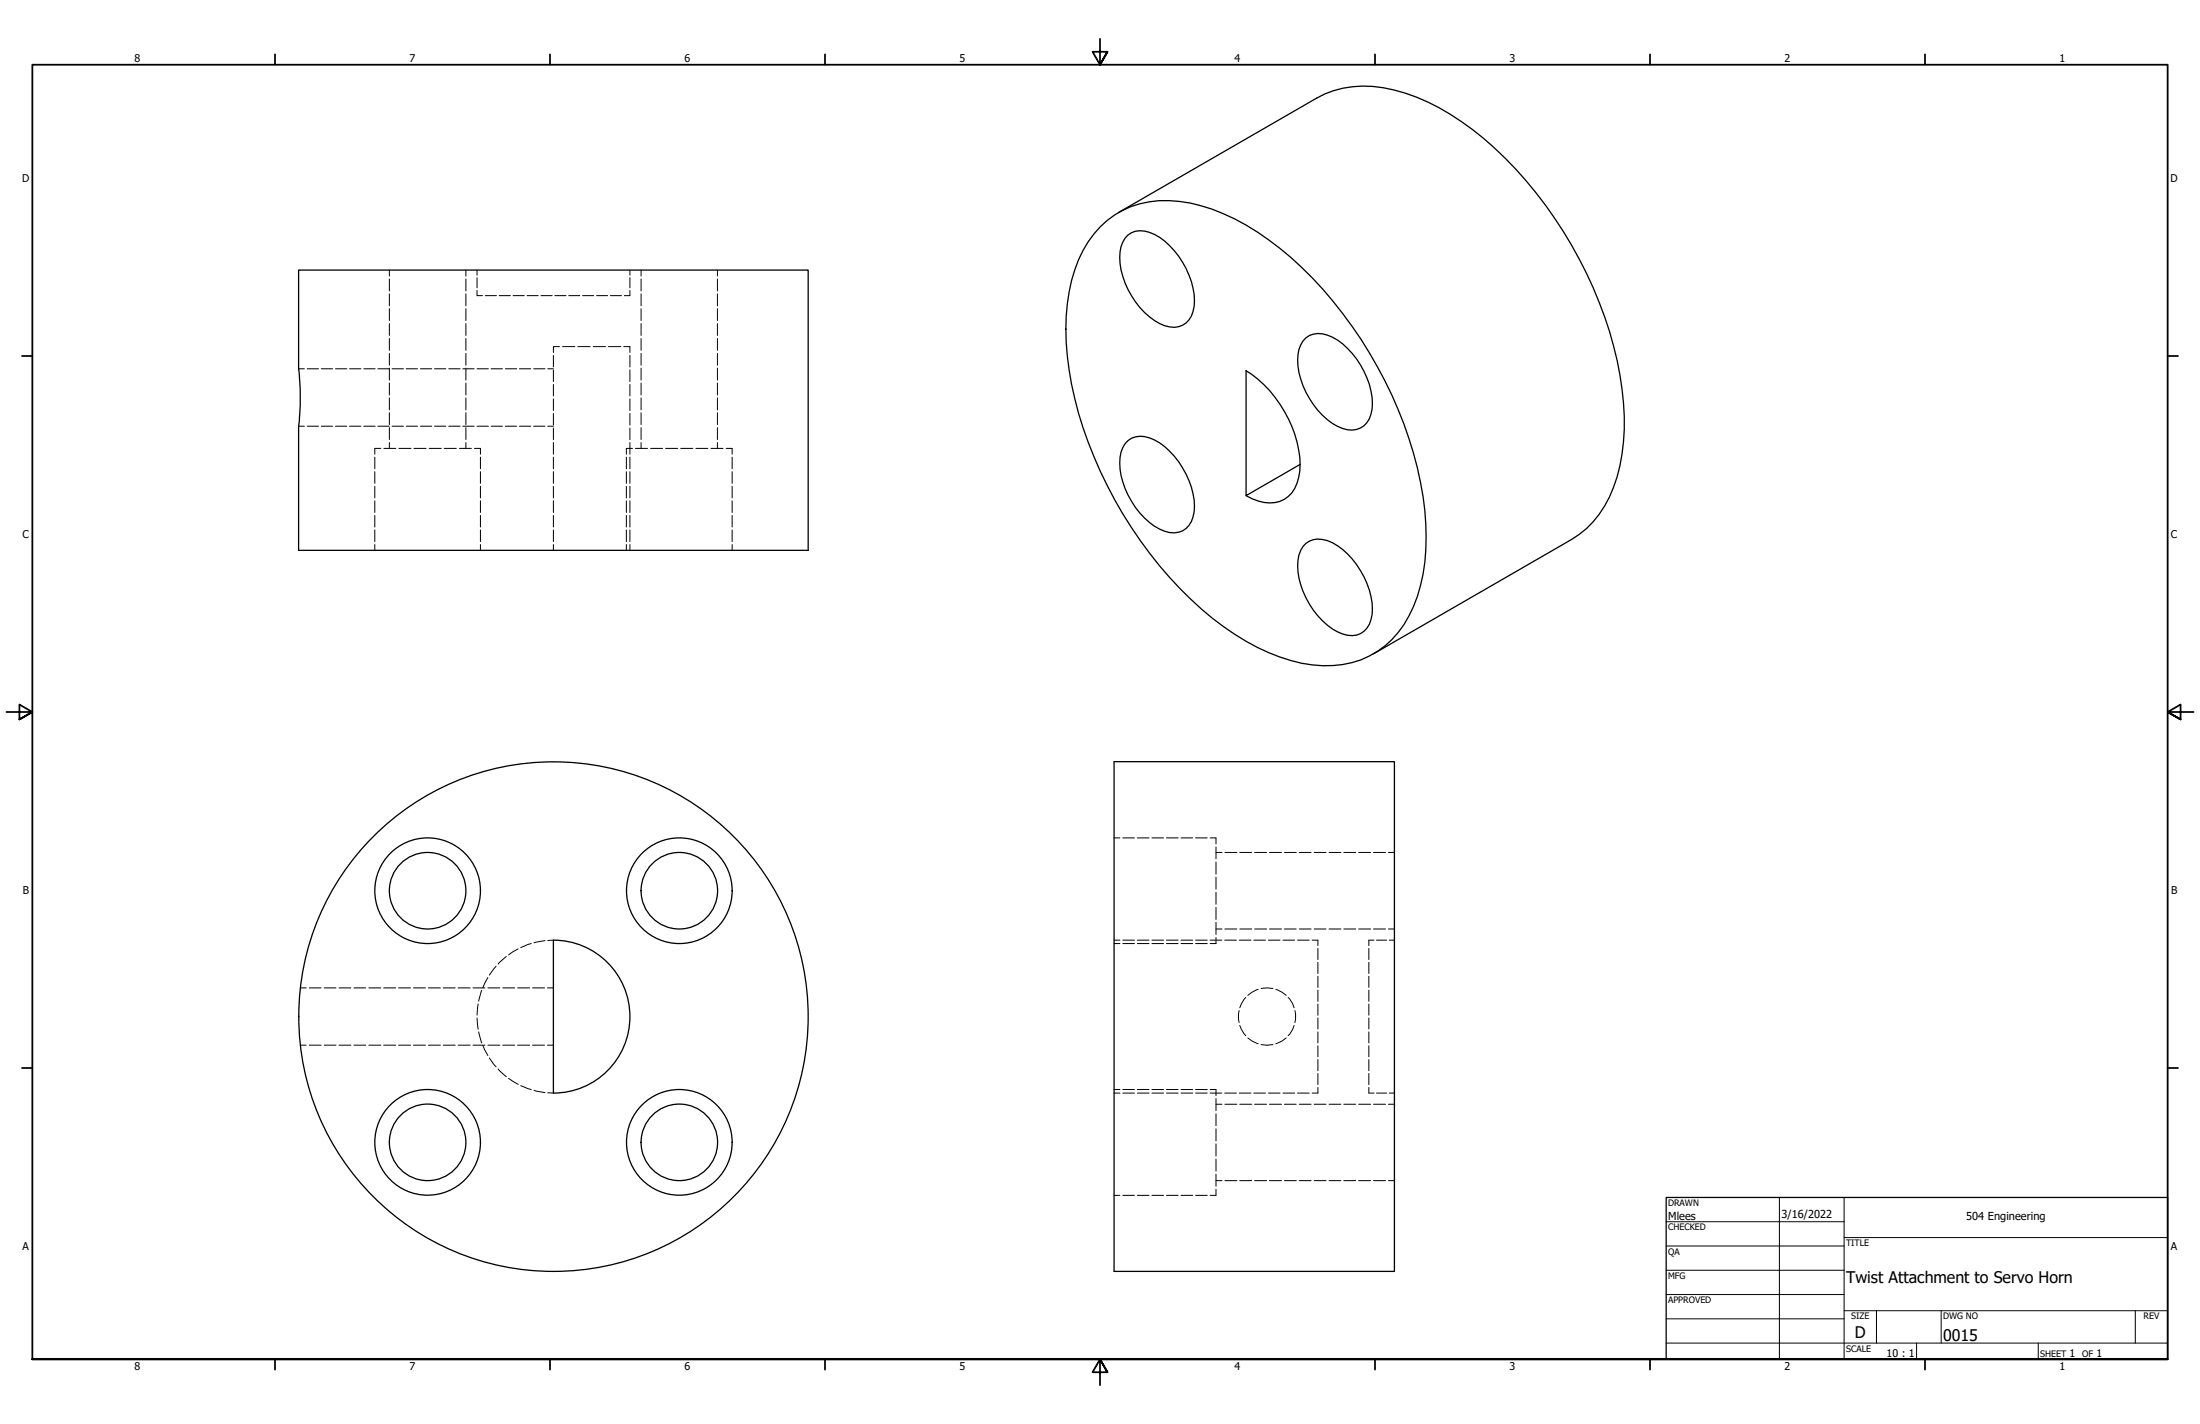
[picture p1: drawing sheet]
<svg xmlns="http://www.w3.org/2000/svg" width="864mm" height="559mm" viewBox="0 0 864 559" stroke-linecap="round" stroke-linejoin="round" font-family="sans-serif">
<!-- layer: Hidden (ANSI) -->
<g fill="none" stroke="#000" stroke-width=".39">
<path d="M152.8 106v2.3M152.8 109.5v4.7M152.8 115.3v4.7M182.9 106v2.3M182.9 109.5v4.7M182.9 115.3v4.7M187.3 114v2h2.1M187.3 106v2M187.3 109v4M190.5 116h4.4M196 116h4.3M201.4 116h4.4"/>
<path d="M206.9 116h4.4M212.3 116h4.4M217.8 116h4.4M223.3 116h4.3M228.7 116h4.3M234.2 116h4.3M239.6 116h4.4M247.3 114v2h-2.3M247.3 106v2M247.3 109v4M251.7 106v2.3M251.7 109.5v4.7"/>
<path d="M251.7 115.3v4.7M281.6 106v2.3M281.6 109.5v4.7M281.6 115.3v4.7M152.8 121.2v4.6M152.8 127v4.6M152.8 132.8v4.7M152.8 138.7v4.6M182.9 121.2v4.6M182.9 127v4.6M182.9 132.8v4.7M182.9 138.7v4.6"/>
<path d="M217.2 139.4v4.6M219.6 136h-2.4v2.3M220.9 136h4.8M226.8 136h4.8M232.9 136h4.8M238.8 136h4.8M244.9 136h2.4v2.3M247.3 139.4v4.6M251.7 121.2v4.6M251.7 127v4.6M251.7 132.8v4.7M251.7 138.7v4.6"/>
<path d="M281.6 121.2v4.6M281.6 127v4.6M281.6 132.8v4.7M281.6 138.7v4.6M117.2 144.7h2.2M120.6 144.7h4.4M126.1 144.7h4.5M131.7 144.7h4.4M137.2 144.7h4.5M142.8 144.7h4.5M148.3 144.7h4.5M152.8 144.5v4.7"/>
<path d="M152.8 150.3v4.7M152.8 156.1v4.7M153.9 144.7h4.5M159.4 144.7h4.5M165 144.7h4.5M170.6 144.7h4.4M176.1 144.7h4.5M181.7 144.7h4.4M182.9 144.5v4.7M182.9 150.3v4.7M182.9 156.1v4.7M187.3 144.7h4.4"/>
<path d="M192.8 144.7h4.4M198.4 144.7h4.4M203.9 144.7h4.4M209.5 144.7h4.4M215 144.7h2.2M217.2 145.2v4.5M217.2 150.9v4.5M217.2 156.5v4.6M247.3 145.2v4.5M247.3 150.9v4.5M247.3 156.5v4.6M251.7 144.5v4.7"/>
<path d="M251.7 150.3v4.7M251.7 156.1v4.7M281.6 144.5v4.7M281.6 150.3v4.7M281.6 156.1v4.7M117.2 167.3h2.2M120.6 167.3h4.4M126.1 167.3h4.5M131.7 167.3h4.4M137.2 167.3h4.5M142.8 167.3h4.5M147.1 179.4v4.6"/>
<path d="M148.3 167.3h4.5M149.5 176h-2.4v2.2M150.7 176h4.7M152.8 162v4.6M152.8 167.8v4.7M152.8 173.7v2.3M153.9 167.3h4.5M156.6 176h4.8M159.4 167.3h4.5M162.5 176h4.8M165 167.3h4.5M168.5 176h4.7"/>
<path d="M170.6 167.3h4.4M174.4 176h4.7M176.1 167.3h4.5M180.3 176h4.7M181.7 167.3h4.4M182.9 162v4.6M182.9 167.8v4.7M182.9 173.7v2.3M186.2 176h2.4v2.2M187.3 167.3h4.4M188.6 179.4v4.6M192.8 167.3h4.4"/>
<path d="M198.4 167.3h4.4M203.9 167.3h4.4M209.5 167.3h4.4M215 167.3h2.2M217.2 162.2v4.6M217.2 168v4.5M217.2 173.7v4.5M217.2 179.4v4.6M245.9 179.4v4.6M247.3 162.2v4.6M247.3 168v4.5M247.3 173.7v4.5"/>
<path d="M247.3 179.4v4.6M248.3 176h-2.4v2.2M249.4 176h4.8M251.7 162v4.6M251.7 167.8v4.7M251.7 173.7v2.3M255.4 176h4.7M261.3 176h4.8M267.2 176h4.8M273.2 176h4.7M279.1 176h4.7M281.6 162v4.6"/>
<path d="M281.6 167.8v4.7M281.6 173.7v2.3M285.1 176h2.3v2.2M287.4 179.4v4.6M147.1 185.1v4.6M147.1 190.8v4.6M147.1 196.5v4.6M188.6 185.1v4.6M188.6 190.8v4.6M188.6 196.5v4.6M217.2 185.1v4.6M217.2 190.8v4.6"/>
<path d="M217.2 196.5v4.6M245.9 185.1v4.6M245.9 190.8v4.6M245.9 196.5v4.6M247.3 185.1v4.6M247.3 190.8v4.6M247.3 196.5v4.6M287.4 185.1v4.6M287.4 190.8v4.6M287.4 196.5v4.6M147.1 202.2v4.6M147.1 208v4.5"/>
<path d="M147.1 213.7v2.3M188.6 202.2v4.6M188.6 208v4.5M188.6 213.7v2.3M217.2 202.2v4.6M217.2 208v4.5M217.2 213.7v2.3M245.9 202.2v4.6M245.9 208v4.5M245.9 213.7v2.3M247.3 202.2v4.6M247.3 208v4.5"/>
<path d="M247.3 213.7v2.3M287.4 202.2v4.6M287.4 208v4.5M287.4 213.7v2.3M437.3 328.8h2.3M440.8 328.8h4.5M446.5 328.8h4.5M452.2 328.8h4.6M457.9 328.8h4.6M463.6 328.8h4.6M469.3 328.8h4.6M475 328.8h2.3v2.4"/>
<path d="M477.3 332.4v4.7M477.3 338.3v4.7M477.3 334.5h2.4M480.8 334.5h4.7M486.7 334.5h4.7M492.5 334.5h4.7M498.3 334.5h4.7M504.2 334.5h4.6M510 334.5h4.7M515.9 334.5h4.6M521.7 334.5h4.7M527.5 334.5h4.7"/>
<path d="M533.3 334.5h4.7M539.2 334.5h4.7M545 334.5h2.4M477.3 344.2v4.7M477.3 350.1v4.7M477.3 356v4.8M194.8 379.2l-2.7 3.5M198.8 375.3l-3.3 3M203.4 372.4l-3.8 2.3M208.5 370.3l-4.1 1.6M213.9 369.1l-4.3 .9M217.2 368.9l-2.2 .2"/>
<path d="M437.3 370.3h2.3M437.3 368.9h2.3M440.8 370.3h4.5M440.8 368.9h4.5M446.5 370.3h4.5M446.5 368.9h4.5M452.2 370.3h4.6M452.2 368.9h4.6M457.9 370.3h4.6M457.9 368.9h4.6M463.6 370.3h4.6M463.6 368.9h4.6"/>
<path d="M469.3 370.3h4.6M469.3 368.9h4.6M475 368.9h4.6M477.3 361.9v4.8M477.3 367.9v2.4h-2.3M477.3 364.6h2.4M480.8 368.9h4.5M480.8 364.6h4.7M486.5 368.9h4.5M486.7 364.6h4.7M492.2 368.9h4.6M492.5 364.6h4.7"/>
<path d="M497.9 368.9h4.6M498.3 364.6h4.7M503.6 368.9h4.6M504.2 364.6h4.6M509.3 368.9h4.6M510 364.6h4.7M515 368.9h2.3v2.2M515.9 364.6h4.6M517.3 372.2v4.4M517.3 377.6v4.4M521.7 364.6h4.7M527.5 364.6h4.7"/>
<path d="M533.3 364.6h4.7M537.3 372.2v4.4M537.3 377.6v4.4M539.2 364.6h4.7M539.4 368.9h-2.1v2.2M540.3 368.9h4M545 364.6h2.4M545.3 368.9h2.1M117.9 387.7h2.3M121.4 387.7h4.6M127.3 387.7h4.6M133.1 387.7h4.6"/>
<path d="M138.9 387.7h4.7M144.8 387.7h4.7M150.6 387.7h4.7M156.5 387.7h4.7M162.3 387.7h4.7M168.1 387.7h4.7M174 387.7h4.7M179.8 387.7h4.7M185.7 387.7h4.7M187.3 399.5l.4 4.4M187.7 394l-.4 4.3M189.1 388.6l-1.2 4.3"/>
<path d="M191.5 383.6l-2 4M191.5 387.7h4.7M197.4 387.7h4.7M203.2 387.7h4.7M209 387.7h4.7M214.9 387.7h2.3M486.4 396.6l-.2 1.3 .2 3.4M489 391.4l-1.7 2.5-.6 1.6M493.9 388.2l-2.5 1.2-1.6 1.2M495 387.9l2.3-.2 2.4 .2M500.8 388.2l2.5 1.2 1.6 1.2M505.7 391.4l1.7 2.5 .6 1.6"/>
<path d="M508.3 396.6l.3 1.3-.3 3.4M517.3 383.1v4.4M517.3 388.6v4.3M517.3 394v4.4M517.3 399.5v4.3M537.3 383.1v4.4M537.3 388.6v4.3M537.3 394v4.4M537.3 399.5v4.3M117.9 410.1h2.3M121.4 410.1h4.6M127.3 410.1h4.6"/>
<path d="M133.1 410.1h4.6M138.9 410.1h4.7M144.8 410.1h4.7M150.6 410.1h4.7M156.5 410.1h4.7M162.3 410.1h4.7M168.1 410.1h4.7M174 410.1h4.7M179.8 410.1h4.7M185.7 410.1h4.7M187.9 404.9l1.2 4.4M189.5 410.3l2 3.9"/>
<path d="M191.5 410.1h4.7M192.1 415.2l2.7 3.5M195.5 419.5l3.3 3M197.4 410.1h4.7M203.2 410.1h4.7M209 410.1h4.7M214.9 410.1h2.3M486.7 402.4l.6 1.5 1.7 2.5M489.8 407.3l1.6 1.2 2.5 1.1M495 409.9l2.3 .2 2.4-.2M504.9 407.3l-1.6 1.2-2.5 1.1M508 402.4l-.6 1.5-1.7 2.5"/>
<path d="M517.3 404.9v4.4M517.3 410.4v4.3M517.3 415.8v4.4M537.3 404.9v4.4M537.3 410.4v4.3M537.3 415.8v4.4M199.6 423.2l3.8 2.3M204.4 426l4.1 1.5M209.6 427.9l4.3 .9M215 428.8l2.2 .1M437.3 427.5h2.3M437.3 428.9h2.3"/>
<path d="M440.8 427.5h4.5M440.8 428.9h4.5M446.5 427.5h4.5M446.5 428.9h4.5M452.2 427.5h4.6M452.2 428.9h4.6M457.9 427.5h4.6M457.9 428.9h4.6M463.6 427.5h4.6M463.6 428.9h4.6M469.3 427.5h4.6M469.3 428.9h4.6"/>
<path d="M475 427.5h2.3v2.5M475 428.9h4.6M477.3 431.1v4.8M477.3 437.1v4.7M477.3 433.3h2.4M480.8 428.9h4.5M480.8 433.3h4.7M486.5 428.9h4.5M486.7 433.3h4.7M492.2 428.9h4.6M492.5 433.3h4.7M497.9 428.9h4.6"/>
<path d="M498.3 433.3h4.7M503.6 428.9h4.6M504.2 433.3h4.6M509.3 428.9h4.6M510 433.3h4.7M515.9 433.3h4.6M517.3 426.7v2.2h-2.3M517.3 421.3v4.3M521.7 433.3h4.7M527.5 433.3h4.7M533.3 433.3h4.7M537.3 421.3v4.3"/>
<path d="M537.3 426.7v2.2h2.1M539.2 433.3h4.7M540.3 428.9h4M545 433.3h2.4M545.3 428.9h2.1M477.3 443v4.7M477.3 448.9v4.7M477.3 454.9v4.6M437.3 469.1h2.3M440.8 469.1h4.5M446.5 469.1h4.5M452.2 469.1h4.6"/>
<path d="M457.9 469.1h4.6M463.6 469.1h4.6M469.3 469.1h4.6M477.3 460.8v4.7M477.3 466.7v2.4h-2.3M477.3 463.3h2.4M480.8 463.3h4.7M486.7 463.3h4.7M492.5 463.3h4.7M498.3 463.3h4.7M504.2 463.3h4.6M510 463.3h4.7"/>
<path d="M515.9 463.3h4.6M521.7 463.3h4.7M527.5 463.3h4.7M533.3 463.3h4.7M539.2 463.3h4.7M545 463.3h2.4"/>
</g>
<!-- layer: Visible (ANSI) -->
<g fill="none" stroke="#000" stroke-width=".51">
<path d="M431.9 89a35.7 35.7 0 0 1 31.2-9.9 79.8 79.8 0 0 1 39.2 18.3 163.5 163.5 0 0 1 56.3 97.4 86 86 0 0 1-2.2 39.3 38.6 38.6 0 0 1-22.2 24.9 46.3 46.3 0 0 1-31.9-1.2 110.3 110.3 0 0 1-43.3-31.3 166.9 166.9 0 0 1-38.4-75.8 90 90 0 0 1 1.3-44.8 43.7 43.7 0 0 1 10-16.9zM439.1 83.4l77.8-44.9a40.6 40.6 0 0 1 30.3-3.2 88.1 88.1 0 0 1 35.2 19 164.2 164.2 0 0 1 53.5 92.8 84.8 84.8 0 0 1-2.5 44 39.1 39.1 0 0 1-16.5 20.6l-77.8 44.9M442.8 92.2a9.4 9.4 0 0 1 10.4-.2 32.2 32.2 0 0 1 15.7 26 9.5 9.5 0 0 1-6.2 10.2 13.6 13.6 0 0 1-11.5-3.9 31.6 31.6 0 0 1-11.5-25.5 10.6 10.6 0 0 1 3.1-6.6zM117.2 106h200v110h-200l.2-50.1a99.8 99.8 0 0 0-.2-21.2zM512.6 132.6a9.2 9.2 0 0 1 10.4-.3 32.2 32.2 0 0 1 15.7 26 9.5 9.5 0 0 1-6.2 10.2 13.8 13.8 0 0 1-11.4-3.8 31.8 31.8 0 0 1-11.6-25.6 10.2 10.2 0 0 1 3.1-6.5zM442.8 172.9a9.2 9.2 0 0 1 10.4-.2 32.5 32.5 0 0 1 15.7 25.9 9.5 9.5 0 0 1-6.2 10.3 13.8 13.8 0 0 1-11.5-3.9 31.8 31.8 0 0 1-11.5-25.5 10.2 10.2 0 0 1 3.1-6.6zM510.3 182.2l-21.2 12.3v-49a47.1 47.1 0 0 1 21.2 36.7 16.4 16.4 0 0 1-4.6 12.6 12.7 12.7 0 0 1-14.2 .9l-2.4-1.2M512.6 213.2a9.2 9.2 0 0 1 10.4-.2 32.5 32.5 0 0 1 15.7 26 9.7 9.7 0 0 1-6.2 10.2 14.2 14.2 0 0 1-11.4-3.8 31.8 31.8 0 0 1-11.6-25.6 10.2 10.2 0 0 1 3.1-6.6zM437.3 298.9h110.1v200h-110.1zM217.3 368.9a30 30 0 0 1 30 30 30 30 0 0 1-30 30z"/>
<circle cx="167.9" cy="349.5" r="20.7"/>
<circle cx="167.9" cy="349.5" r="15"/>
<circle cx="266.7" cy="349.5" r="20.7"/>
<circle cx="266.7" cy="349.5" r="15"/>
<circle cx="217.3" cy="398.9" r="100"/>
<circle cx="167.9" cy="448.3" r="20.7"/>
<circle cx="167.9" cy="448.3" r="15"/>
<circle cx="266.7" cy="448.3" r="20.7"/>
<circle cx="266.7" cy="448.3" r="15"/>
</g>
<!-- layer: Border (ANSI) -->
<g fill="none" stroke="#000" stroke-width=".7">
<path d="M431.8 15.2v10.2l-2.9-5.1h5.8l-2.9 5.1 2.9-5.1M107.9 21.3v4.1M215.9 21.3v4.1M323.8 21.3v4.1M539.8 21.3v4.1M647.7 21.3v4.1M755.6 21.3v4.1M8.6 139.7h4.1M850.9 139.7h4.1M2.5 279.4h10.2l-5.1-2.9v5.8l5.1-2.9-5.1 2.9M861.1 279.4h-10.2l5.1-2.9v5.8l-5.1-2.9 5.1 2.9M8.6 419.1h4.1"/>
<path d="M850.9 419.1h4.1M12.7 533.4v-508h838.2v508h-838.2h838.2M107.9 533.4v4.1M215.9 533.4v4.1M323.8 533.4v4.1M434.7 538.5l-2.9-5.1 2.9 5.1h-5.8l2.9-5.1v10.2M539.8 533.4v4.1M647.7 533.4v4.1M755.6 533.4v4.1"/>
</g>
<!-- layer: Title (ANSI) -->
<g fill="none" stroke="#000" stroke-width=".39">
<path d="M654 479.4h69.9M698.5 469.9v63.5M723.9 469.9v63.5M654 488.9h69.9M654 498.5h69.9M723.9 485.6h127M654 508h69.9M654 517.5h69.9M723.9 514.3h127M736.6 514.3v12.7M762 514.3v12.7M838.2 514.3v12.7"/>
<path d="M654 527h196.9M752.3 527v6.4M800.1 527v6.4"/>
</g>
<path d="M654 469.9h196.9v63.5h-196.9z" fill="none" stroke="#000" stroke-width=".51"/>
<g font-size="6.3">
<text x="724.7" y="503.4">Twist Attachment to Servo Horn</text>
<text x="728.1" y="524.9">D</text>
<text x="762.8" y="526.2">0015</text>
</g>
<g font-size="4.3">
<text x="654.8" y="478.6">Mlees</text>
<text x="699.3" y="478">3/16/2022</text>
<text x="771.8" y="478.9">504 Engineering</text>
</g>
<g font-size="4.2">
<text x="52.8" y="24.4">8</text>
<text x="160.8" y="24.4">7</text>
<text x="268.7" y="24.4">6</text>
<text x="376.7" y="24.4">5</text>
<text x="484.6" y="24.4">4</text>
<text x="592.6" y="24.4">3</text>
<text x="700.5" y="24.4">2</text>
<text x="808.5" y="24.4">1</text>
<text x="8.8" y="71.4">D</text>
<text x="852" y="71.4">D</text>
<text x="8.9" y="211.1">C</text>
<text x="852.2" y="211.1">C</text>
<text x="9" y="350.8">B</text>
<text x="852.2" y="350.8">B</text>
<text x="8.9" y="490.5">A</text>
<text x="852.2" y="490.5">A</text>
<text x="740.6" y="532.6">10 : 1</text>
<text x="812.4" y="532.6">1</text>
<text x="823" y="532.6">1</text>
<text x="52.8" y="537.5">8</text>
<text x="160.8" y="537.5">7</text>
<text x="268.7" y="537.5">6</text>
<text x="376.7" y="537.5">5</text>
<text x="484.6" y="537.5">4</text>
<text x="592.6" y="537.5">3</text>
<text x="700.5" y="537.5">2</text>
<text x="808.5" y="537.5">1</text>
</g>
<g font-size="3.5">
<text x="654.8" y="473.2">DRAWN</text>
<text x="654.8" y="482.8">CHECKED</text>
<text x="724.7" y="488.9">TITLE</text>
<text x="654.8" y="492.3">QA</text>
<text x="654.8" y="501.8">MFG</text>
<text x="654.8" y="511.4">APPROVED</text>
<text x="726.7" y="517.7">SIZE</text>
<text x="762.8" y="517.7">DWG NO</text>
<text x="841.4" y="517.7">REV</text>
<text x="724.7" y="530.4">SCALE</text>
<text x="800.9" y="532.6">SHEET</text>
<text x="817.4" y="532.6">OF</text>
</g>
</svg>
